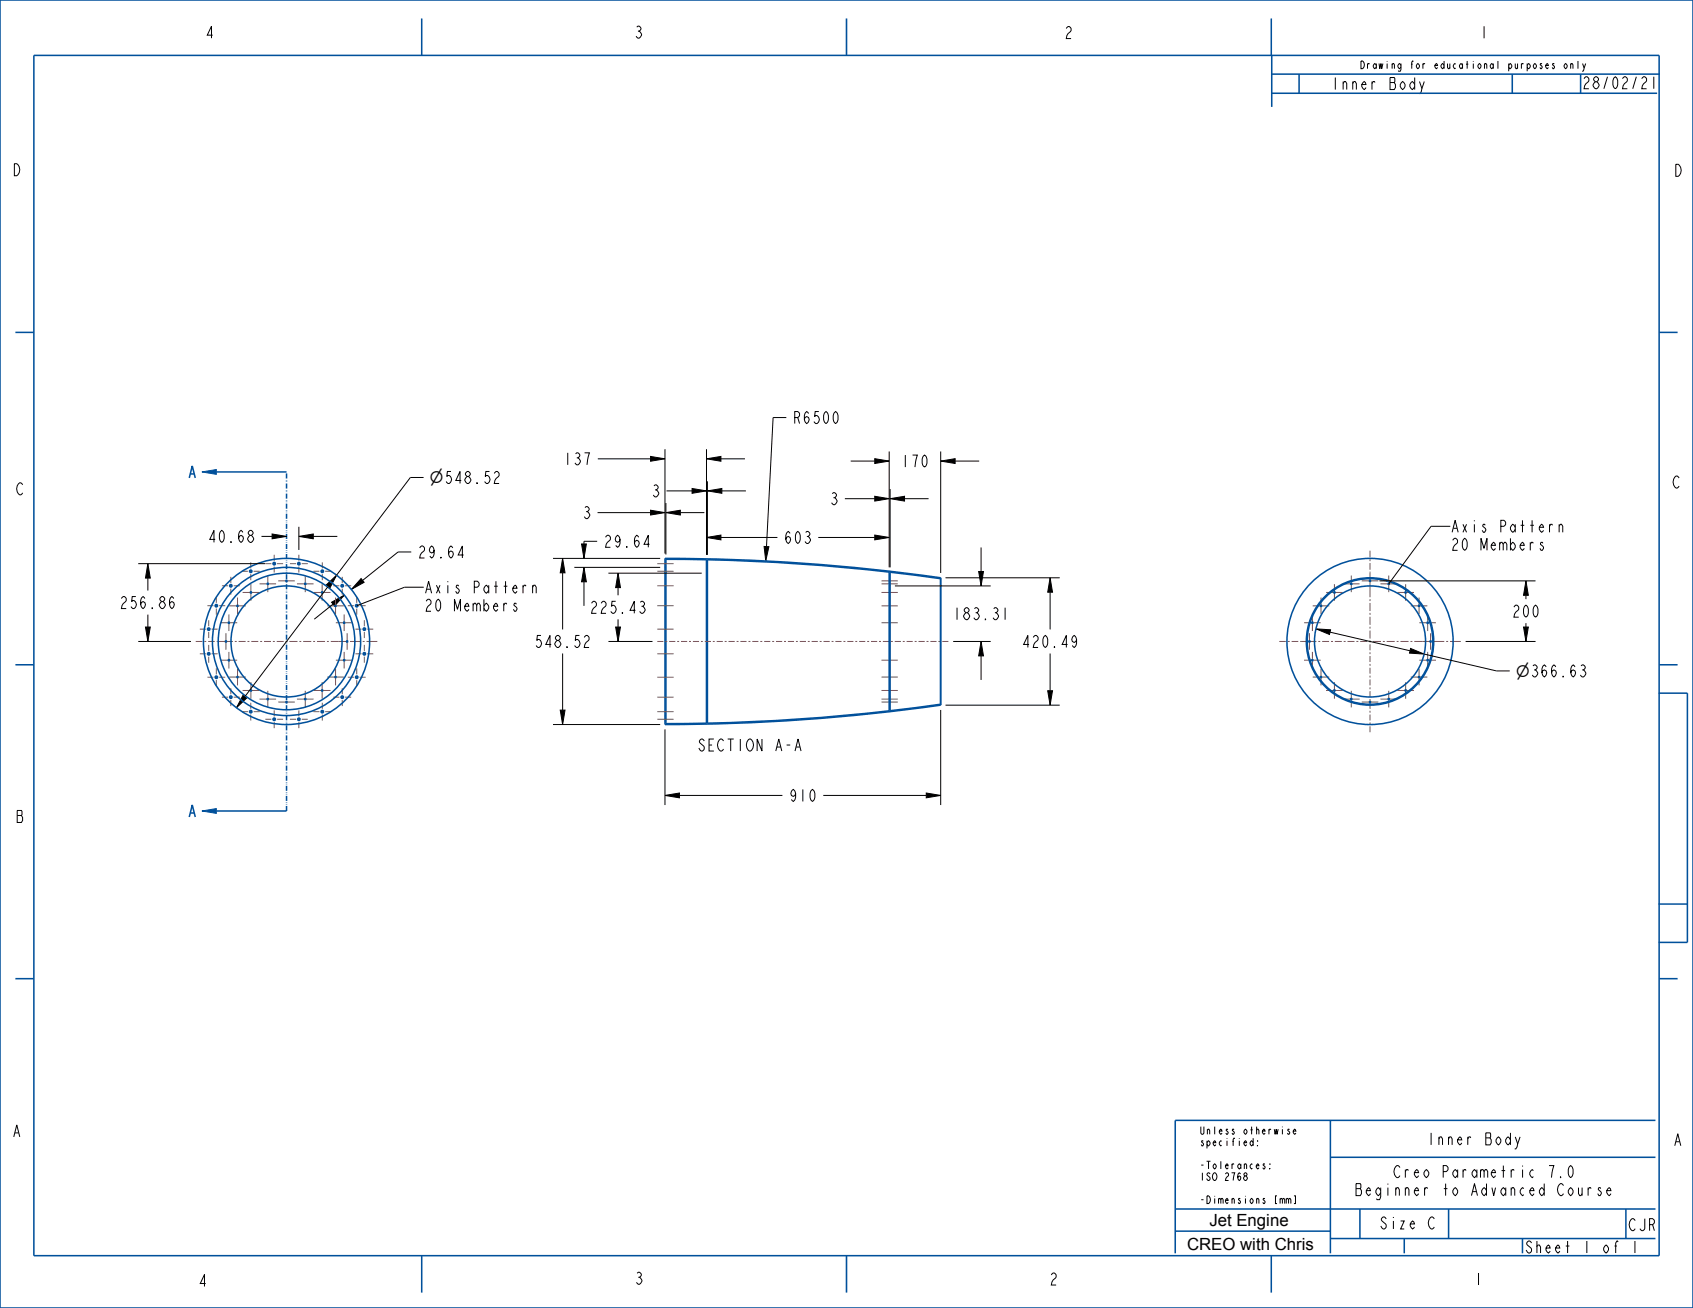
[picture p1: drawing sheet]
<svg xmlns="http://www.w3.org/2000/svg" width="559mm" height="432mm" viewBox="0 0 559 432" stroke-linecap="round" stroke-linejoin="round" font-family="sans-serif">
<path d="M66.6 267.7l4.8-.8v1.6z" fill="#00509b"/>
<path d="M66.6 267.7l4.8-.8v1.6z" fill="none" stroke="#00509b" stroke-width=".33"/>
<path d="M62.5 269.7l1-4 1 4M62.9 268.4h1.2" fill="none" stroke="#00509b" stroke-width=".51"/>
<path d="M66.6 155.8l4.8-.8v1.6z" fill="#00509b"/>
<path d="M66.6 155.8l4.8-.8v1.6z" fill="none" stroke="#00509b" stroke-width=".33"/>
<g fill="none" stroke="#00509b" stroke-width=".51">
<path d="M0 0h558.8v431.8h-558.8zM11.2 18.3h536.4v396.2h-536.4zM139.2 6.1v12.2M279.4 6.1v12.2M419.6 6.1v12.2M419.8 18.2v17.1M419.8 30.8h127.2M419.8 24.5h128.1M428.8 24.5v6.3M499.1 24.5v6.3M5.1 109.7h6.1M547.6 109.7h6.1"/>
<path d="M62.5 157.8l1-4 1 4M62.9 156.5h1.2M71.4 155.8h23.2M219.5 187.3h.3M219.8 184.6l13.4 .2v53.9l-13.4 .2zM233.2 189.2h.3M233.5 184.8a649.7 649.7 0 0 1 60 4.1v45.8a649.7 649.7 0 0 1-60 4zM293.5 193.4h.3M293.5 192h.3M293.5 191.6h.3M310.4 191l-16.6-2.1v45.7l16.6-2.1M310.4 191v41.5"/>
<path d="M310.5 190.7a650 650 0 0 0-91-6.4v54.9a650 650 0 0 0 91-6.4M310.5 190.7l-.1 .3M310.5 190.7v42.1M5.1 219.5h6.1M547.6 219.5h6.1M219.5 236.2h.3M233.2 234.3h.3M293.5 232h.3M293.5 231.6h.3M293.5 230.1h.3M310.4 232.5l.1 .3M547.5 228.8h9.4v82.3h-9.4"/>
<path d="M71.4 267.7h23.2M547.5 298.4h9.4M5.1 323.1h6.1M547.6 323.1h6.1M439.1 369.9v43.8M546.4 369.9h-158.5v43.8M387.9 399.1h158.5M439.1 382h107.3M448.9 399.1v9.8M478.1 399.1v9.8M536.7 399.1v9.8M139.2 414.5v12.2"/>
<path d="M279.4 414.5v12.2M387.9 406.4h51.2M419.6 414.5v12.2M439.1 408.9h107.3M463.5 408.9v4.8"/>
<circle cx="71.4" cy="200" r=".4"/>
<circle cx="76.2" cy="193.4" r=".4"/>
<circle cx="82.8" cy="188.6" r=".4"/>
<circle cx="82.8" cy="195.6" r=".2"/>
<circle cx="88.4" cy="192.7" r=".2"/>
<circle cx="90.5" cy="186.1" r=".4"/>
<circle cx="94.6" cy="191.8" r=".2"/>
<circle cx="98.6" cy="186.1" r=".4"/>
<circle cx="100.8" cy="192.7" r=".2"/>
<circle cx="106.3" cy="195.6" r=".2"/>
<circle cx="106.4" cy="188.6" r=".4"/>
<circle cx="113" cy="193.4" r=".4"/>
<circle cx="117.7" cy="200" r=".4"/>
<circle cx="440.4" cy="195.6" r=".2"/>
<circle cx="446" cy="192.7" r=".2"/>
<circle cx="452.2" cy="191.8" r=".2"/>
<circle cx="458.4" cy="192.7" r=".2"/>
<circle cx="464" cy="195.6" r=".2"/>
<circle cx="68.9" cy="207.7" r=".4"/>
<circle cx="68.9" cy="215.8" r=".4"/>
<circle cx="74.6" cy="211.8" r=".2"/>
<circle cx="75.6" cy="217.9" r=".2"/>
<circle cx="75.6" cy="205.6" r=".2"/>
<circle cx="78.4" cy="200" r=".2"/>
<circle cx="94.6" cy="211.8" r="27.4"/>
<circle cx="94.6" cy="211.8" r="24.5"/>
<circle cx="94.6" cy="211.8" r="22.5"/>
<circle cx="94.6" cy="211.8" r="18.3"/>
<circle cx="110.8" cy="200" r=".2"/>
<circle cx="113.6" cy="205.6" r=".2"/>
<circle cx="113.6" cy="217.9" r=".2"/>
<circle cx="114.6" cy="211.8" r=".2"/>
<circle cx="120.3" cy="207.7" r=".4"/>
<circle cx="120.3" cy="215.8" r=".4"/>
<circle cx="432.2" cy="211.8" r=".2"/>
<circle cx="433.2" cy="217.9" r=".2"/>
<circle cx="433.2" cy="205.6" r=".2"/>
<circle cx="436" cy="200" r=".2"/>
<circle cx="452.2" cy="211.8" r="27.4"/>
<circle cx="452.2" cy="211.8" r="18.3"/>
<circle cx="452.2" cy="211.8" r="21"/>
<circle cx="452.2" cy="211.8" r="20.7"/>
<circle cx="468.4" cy="200" r=".2"/>
<circle cx="471.2" cy="217.9" r=".2"/>
<circle cx="471.2" cy="205.6" r=".2"/>
<circle cx="472.2" cy="211.8" r=".2"/>
<circle cx="71.4" cy="223.6" r=".4"/>
<circle cx="76.2" cy="230.2" r=".4"/>
<circle cx="78.4" cy="223.5" r=".2"/>
<circle cx="82.8" cy="234.9" r=".4"/>
<circle cx="82.8" cy="227.9" r=".2"/>
<circle cx="88.4" cy="230.8" r=".2"/>
<circle cx="90.5" cy="237.4" r=".4"/>
<circle cx="94.6" cy="231.8" r=".2"/>
<circle cx="98.6" cy="237.4" r=".4"/>
<circle cx="100.8" cy="230.8" r=".2"/>
<circle cx="106.3" cy="227.9" r=".2"/>
<circle cx="106.4" cy="234.9" r=".4"/>
<circle cx="110.8" cy="223.5" r=".2"/>
<circle cx="113" cy="230.2" r=".4"/>
<circle cx="117.7" cy="223.6" r=".4"/>
<circle cx="436" cy="223.5" r=".2"/>
<circle cx="440.4" cy="227.9" r=".2"/>
<circle cx="446" cy="230.8" r=".2"/>
<circle cx="452.2" cy="231.8" r=".2"/>
<circle cx="458.4" cy="230.8" r=".2"/>
<circle cx="464" cy="227.9" r=".2"/>
<circle cx="468.4" cy="223.5" r=".2"/>
</g>
<path d="M94.6 267.7v-111.9" fill="none" stroke="#00509b" stroke-width=".51" stroke-dasharray="1.7 .5 .2 .3 .2 .5" stroke-linecap="butt"/>
<g fill="none" stroke="#000" stroke-width=".33">
<path d="M523.4 21l-.5 1.5M259.5 137.8h-4.3l-2.2 42.6M139.8 157.6h-4.4l-24.3 32.3M197.3 151.5h17.4M214.7 150.7l4.8 .8-4.8 .8zM219.5 148.3v34.4M233.2 151.5l4.8-.8v1.6zM233.2 148.3v34.9M233.5 158.9v24.3M238 151.5h7.9M280.8 152.2h7.9M288.7 151.4l4.8 .8-4.8 .8z"/>
<path d="M293.5 149v38.3M310.5 152.2l4.8-.8v1.6zM310.5 149v40.2M315.3 152.2h7.9M86.3 177.1h3.5M89.8 176.3l4.8 .8-4.8 .8zM98.6 177.1l4.8-.8v1.6zM98.6 173.9v7.6M103.4 177.1h7.9M192 179.6h1.5l-.8 4.7zM197.1 178.7h-4.4v.9M197.2 169.2h17.5"/>
<path d="M214.7 168.4l4.8 .8-4.8 .8zM219.8 169.2l4.8-.8v1.6zM219.8 166.1v16.9M220 162.1h8.4M224.6 169.2h7.9M228.4 161.3l4.8 .8-4.8 .8zM233.2 177.4l4.8-.8v1.6zM233.5 162.1l4.8-.8v1.6zM238 177.4h18.6M238.3 162.1h7.9M270.1 177.4h18.6M278.9 164.6h9.8"/>
<path d="M288.7 163.8l4.8 .8-4.8 .8zM288.7 176.6l4.8 .8-4.8 .8zM293.8 164.6l4.8-.8v1.6zM293.8 161.5v25.8M298.6 164.6h7.9M478.7 173.7h-6.3l-14 19M45.6 186.1h41.9M48.8 186.1l.8 4.7h-1.6zM48.8 190.8v4.2M107.6 193.2l3.5-3.3-2.2 4.3zM108.2 193.7l-27.3 36.1M109.4 198.8l4.3-2.3-3.3 3.6z"/>
<path d="M109.9 199.4l-6.2 5M119.2 191l1 1.2-4.2 2.4zM135.7 182.2h-4.3l-11.7 9.4M139.9 193.9h-6.4l-15.8 6.1M182.5 184.3h35.4M185.7 184.3l.8 4.8h-1.6zM185.7 189.1v18.7M189.6 187.3h28.3M192.7 187.3l.8 4.8h-1.5zM192.7 192.1v7.9M200.8 189.2h30.8M204 189.2l.8 4.8h-1.6z"/>
<path d="M204 194v2.5M219.6 184.3l-.1 .2M230.3 184.4l-.3 .3M240.7 184.7l-.3 .3M251 185.1l-.2 .3M252.2 180.4l1.6 .1-1.1 4.7zM261.2 185.7l-.3 .3M271.2 186.4l-.3 .3M281.1 187.3l-.3 .2M290.8 188.3l-.3 .2M295.4 193.4h31.6M300.4 189.4l-.3 .3"/>
<path d="M309.9 190.6l-.3 .3M312.1 190.7h37.7M323 188.7h1.6l-.8 4.7zM323.8 180.7v8M346.6 190.7l.8 4.8h-1.6zM346.6 195.5v12.3M455.3 191.8h51.5M503.7 191.8l.8 4.7h-1.6zM503.7 196.5v1.3M45.6 211.8h17.4M48 207h1.6l-.8 4.8zM48.8 202.9v4.1"/>
<path d="M185.7 215.7v18.7M200.8 211.8h14.6M203.2 207h1.6l-.8 4.8zM204 204.5v2.5M314.6 211.8h12.4M323.8 211.8l.8 4.7h-1.6zM323.8 216.5v8M346.6 215.7v12.3M434.3 207.6l4.9 .3-.4 1.6zM439 208.7l26.4 6.1M465.6 214.1l4.5 1.8-4.9-.3zM470.1 215.9l23.8 5.6h4.4"/>
<path d="M483.8 211.8h23M502.9 207h1.6l-.8 4.8zM503.7 205.7v1.3M80.3 229.4l1.3 .9-3.6 3.4zM182.5 239.2h35.4M184.9 234.4h1.6l-.8 4.8zM219.8 237.8l-.3 .3M229.5 238.8l-.3 .3M233.5 234.8l-.3 .3M240.5 238.5l-.3 .4M251.7 238.1l-.3 .3M263.1 237.4l-.3 .3"/>
<path d="M274.7 236.5l-.3 .4M286.5 235.4l-.3 .4M298.6 234l-.3 .4M310.5 234.4v31.4M312.1 232.8h37.7M345.8 228h1.6l-.8 4.8zM219.5 240.8v25M219.5 262.6l4.8-.8v1.6zM224.3 262.6h33.9M271.7 262.6h34M305.7 261.8l4.8 .8-4.8 .8z"/>
</g>
<g fill="#000">
<path d="M214.7 150.7l4.8 .8-4.8 .8zM233.2 151.5l4.8-.8v1.6zM288.7 151.4l4.8 .8-4.8 .8zM310.5 152.2l4.8-.8v1.6zM89.8 176.3l4.8 .8-4.8 .8zM98.6 177.1l4.8-.8v1.6zM214.7 168.4l4.8 .8-4.8 .8zM219.8 169.2l4.8-.8v1.6zM228.4 161.3l4.8 .8-4.8 .8zM233.2 177.4l4.8-.8v1.6zM233.5 162.1l4.8-.8v1.6zM288.7 163.8l4.8 .8-4.8 .8z"/>
<path d="M288.7 176.6l4.8 .8-4.8 .8zM293.8 164.6l4.8-.8v1.6zM48.8 186.1l.8 4.7h-1.6zM107.6 193.2l3.5-3.3-2.2 4.3zM109.4 198.8l4.3-2.3-3.3 3.6zM119.2 191l1 1.2-4.2 2.4zM185.7 184.3l.8 4.8h-1.6zM192.7 187.3l.8 4.8h-1.5zM192 179.6h1.5l-.8 4.7zM204 189.2l.8 4.8h-1.6zM252.2 180.4l1.6 .1-1.1 4.7zM323 188.7h1.6l-.8 4.7z"/>
<path d="M346.6 190.7l.8 4.8h-1.6zM503.7 191.8l.8 4.7h-1.6zM48 207h1.6l-.8 4.8zM203.2 207h1.6l-.8 4.8zM323.8 211.8l.8 4.7h-1.6zM434.3 207.6l4.9 .3-.4 1.6zM465.6 214.1l4.5 1.8-4.9-.3zM502.9 207h1.6l-.8 4.8zM80.3 229.4l1.3 .9-3.6 3.4zM184.9 234.4h1.6l-.8 4.8zM345.8 228h1.6l-.8 4.8zM219.5 262.6l4.8-.8v1.6z"/>
<path d="M305.7 261.8l4.8 .8-4.8 .8z"/>
</g>
<g fill="none" stroke="#785055" stroke-width=".33">
<path d="M68.5 200h2M71.1 200h.6M71.4 197v2M71.4 199.6v.7M72.4 200h1.9M73.2 193.4h2M75.9 193.4h.6M76.2 190.4v2M76.2 193.1v.6M76.2 194.3v2M77.1 193.4h2M78.4 197.3v5.4"/>
<path d="M79.8 188.6h2M80.1 195.6h5.5M82.5 188.6h.6M82.8 185.7v1.9M82.8 188.3v.6M82.8 189.5v2M82.8 192.8v5.5M83.7 188.6h2M85.7 192.7h5.4M87.6 186.1h2M88.4 190v5.5M90.2 186.1h.6"/>
<path d="M90.5 183.1v2M90.5 185.8v.6M90.5 187v2M91.5 186.1h1.9M91.8 191.8h5.5M95.7 186.1h2M98 192.7h5.5M98.3 186.1h.7M98.6 183.1v2M98.6 185.8v.6M98.6 187v2M99.6 186.1h2"/>
<path d="M100.8 190v5.5M103.4 188.6h2M103.6 195.6h5.5M106.1 188.6h.6M106.3 192.8v5.5M106.4 185.7v1.9M106.4 188.3v.6M106.4 189.5v2M107.3 188.6h2M110 193.4h2M110.8 197.3v5.4M112.6 193.4h.7"/>
<path d="M113 190.4v2M113 193.1v.6M113 194.3v2M113.9 193.4h2M114.8 200h2M117.4 200h.7M117.7 197v2M117.7 199.6v.7M118.7 200h2M217 200h5.3M217 193.4h5.3M217 188.6h5.3"/>
<path d="M217 186.1h5.3M291 195.6h5.3M291 192.7h5.3M291 191.8h5.3M436 197.3v5.4M437.7 195.6h5.5M440.4 192.8v5.5M443.3 192.7h5.5M446 190v5.5M449.5 191.8h5.4M452.2 181.8v2.2M452.2 184.6v.7"/>
<path d="M452.2 185.9v2.2M452.2 188.7v8.5M452.2 197.8v.6M452.2 199.1v2.6M455.6 192.7h5.5M458.4 190v5.5M461.2 195.6h5.5M464 192.8v5.5M468.4 197.3v5.4M64.6 211.8h2.2M65.9 215.8h2M65.9 207.7h2"/>
<path d="M67.4 211.8h.7M68.6 215.8h.6M68.6 207.7h.6M68.7 211.8h2.2M68.9 204.8v1.9M68.9 207.4v.6M68.9 208.6v2M68.9 212.9v2M68.9 215.5v.6M68.9 216.8v2M69.8 215.8h2M69.8 207.7h2"/>
<path d="M71.4 200.9v2M71.5 211.8h5.4M72.8 217.9h5.5M72.8 205.6h5.5M74.6 209v5.5M75.6 202.8v5.5M75.6 215.2v5.5M75.7 200h5.4M77.5 211.8h.6M78.8 211.8h2.3M81.7 211.8h.6M83 211.8h2.2"/>
<path d="M85.9 211.8h.6M87.1 211.8h2.3M90.1 211.8h.6M91.3 211.8h2.3M94.3 211.8h.6M95.5 211.8h2.7M98.8 211.8h.6M100.1 211.8h2.6M103.4 211.8h.6M104.6 211.8h2.7M107.9 211.8h.6M108 200h5.5"/>
<path d="M109.2 211.8h5.7M110.9 217.9h5.4M110.9 205.6h5.4M113.6 202.8v5.5M113.6 215.2v5.5M114.6 209v5.5M115.5 211.8h3.6M117.3 215.8h2M117.3 207.7h2M117.7 200.9v2M119.7 211.8h.6M119.9 215.8h.7"/>
<path d="M119.9 207.7h.7M120.3 204.8v1.9M120.3 207.4v.6M120.3 208.6v2M120.3 212.9v2M120.3 215.5v.6M120.3 216.8v2M121 211.8h3.5M121.2 215.8h2M121.2 207.7h2M217 215.8h5.3M217 211.8h2"/>
<path d="M217 207.7h5.3M219.6 211.8h.6M220.9 211.8h2M223.5 211.8h.7M224.8 211.8h2M227.4 211.8h.7M228.7 211.8h2M231.4 211.8h.6M232.6 211.8h2M235.3 211.8h.6M236.5 211.8h2.1M239.2 211.8h.6"/>
<path d="M240.5 211.8h2M243.1 211.8h.7M244.4 211.8h2M247 211.8h.7M248.3 211.8h2M251 211.8h.6M252.2 211.8h2M254.9 211.8h.6M256.1 211.8h2.1M258.8 211.8h.6M260.1 211.8h2M262.7 211.8h.6"/>
<path d="M264 211.8h2M266.6 211.8h.7M267.9 211.8h2M270.6 211.8h.6M271.8 211.8h2M274.5 211.8h.6M275.7 211.8h2.1M278.4 211.8h.6M279.7 211.8h2M282.3 211.8h.6M283.6 211.8h2M286.2 211.8h.7"/>
<path d="M287.5 211.8h2M290.1 211.8h.7M291 217.9h5.3M291 205.6h5.3M291 200h5.3M291.4 211.8h2M294.1 211.8h.6M295.3 211.8h2.1M298 211.8h.6M299.3 211.8h2M301.9 211.8h.6M303.2 211.8h2"/>
<path d="M305.8 211.8h.7M307.1 211.8h2M309.7 211.8h.7M311 211.8h2M422.2 211.8h2.2M425.1 211.8h.6M426.3 211.8h2.2M429.1 211.8h5.4M430.4 217.9h5.5M430.4 205.6h5.5M432.2 209v5.5M433.2 202.8v5.5"/>
<path d="M433.2 215.2v5.5M433.3 200h5.5M435.1 211.8h.7M436.4 211.8h2.3M439.3 211.8h.6M440.6 211.8h2.3M443.5 211.8h.6M444.8 211.8h2.3M447.7 211.8h.6M449 211.8h2.3M451.9 211.8h.6M452.2 202.3v.7"/>
<path d="M452.2 203.6v2.7M452.2 206.9v.6M452.2 208.2v2.6M452.2 211.4v.7M452.2 212.7v2M452.2 215.3v.6M452.2 216.6v1.9M452.2 219.2v.6M453.1 211.8h2.7M456.4 211.8h.7M457.7 211.8h2.7M461 211.8h.6"/>
<path d="M462.3 211.8h2.6M465.5 211.8h.7M465.6 200h5.5M466.8 211.8h5.7M468.5 217.9h5.5M468.5 205.6h5.5M471.2 202.8v5.5M471.2 215.2v5.5M472.2 209v5.5M473.1 211.8h3.6M477.3 211.8h.7M478.6 211.8h3.6"/>
<path d="M68.5 223.6h2M71.1 223.6h.6M71.4 220.6v2M71.4 223.3v.6M71.4 224.5v2M72.4 223.6h1.9M73.2 230.2h2M75.7 223.5h5.4M75.9 230.2h.6M76.2 227.2v2M76.2 229.8v.7M76.2 231.1v2"/>
<path d="M77.1 230.2h2M78.4 220.8v5.5M79.8 234.9h2M80.1 227.9h5.5M82.5 234.9h.6M82.8 232v2M82.8 234.6v.6M82.8 235.9v2M82.8 225.2v5.5M83.7 234.9h2M85.7 230.8h5.4M87.6 237.4h2"/>
<path d="M88.4 228v5.5M90.2 237.4h.6M90.5 234.5v2M90.5 237.1v.7M90.5 238.4v2M91.5 237.4h1.9M91.8 231.8h5.5M95.7 237.4h2M98 230.8h5.5M98.3 237.4h.7M98.6 234.5v2M98.6 237.1v.7"/>
<path d="M98.6 238.4v2M99.6 237.4h2M100.8 228v5.5M103.4 234.9h2M103.6 227.9h5.5M106.1 234.9h.6M106.3 225.2v5.5M106.4 232v2M106.4 234.6v.6M106.4 235.9v2M107.3 234.9h2M108 223.5h5.5"/>
<path d="M110 230.2h2M110.8 220.8v5.5M112.6 230.2h.7M113 227.2v2M113 229.8v.7M113 231.1v2M113.9 230.2h2M114.8 223.6h2M117.4 223.6h.7M117.7 220.6v2M117.7 223.3v.6M117.7 224.5v2"/>
<path d="M118.7 223.6h2M217 237.4h5.3M217 234.9h5.3M217 230.2h5.3M217 223.6h5.3M291 231.8h5.3M291 230.8h5.3M291 227.9h5.3M291 223.5h5.3M433.3 223.5h5.5M436 220.8v5.5M437.7 227.9h5.5"/>
<path d="M440.4 225.2v5.5M443.3 230.8h5.5M446 228v5.5M449.5 231.8h5.4M452.2 220.4v2M452.2 223v.7M452.2 224.3v2M452.2 226.9v.6M452.2 228.2v1.9M452.2 230.8v.6M452.2 232v2M452.2 234.6v.7"/>
<path d="M452.2 235.9v2M452.2 238.5v.6M452.2 239.8v1.9M455.6 230.8h5.5M458.4 228v5.5M461.2 227.9h5.5M464 225.2v5.5M465.6 223.5h5.5M468.4 220.8v5.5"/>
</g>
<g font-size="5.5">
<text x="141.8" y="159.6">⌀548.52</text>
<text x="141.8" y="159.6">⌀</text>
<text x="500.3" y="223.5">⌀366.63</text>
<text x="500.3" y="223.5">⌀</text>
<text x="399.2" y="404.6">Jet Engine</text>
<text x="391.8" y="412.6">CREO with Chris</text>
</g>
<g font-size="5.2">
<text x="67.6" y="12.6">4</text>
<text x="209.2" y="12.6">3</text>
<text x="351.1" y="12.7">2</text>
<text x="488.2" y="12.6">1</text>
<text x="439.2" y="29.6">Inner Body</text>
<text x="3.9" y="58">D</text>
<text x="552.3" y="58.2">D</text>
<text x="261.5" y="139.8">R6500</text>
<text x="185.8" y="153.5">137</text>
<text x="297.2" y="154.2">170</text>
<text x="551.8" y="161.1">C</text>
<text x="5.1" y="163.4">C</text>
<text x="214.8" y="164">3</text>
<text x="273.7" y="166.6">3</text>
<text x="192.1" y="171.2">3</text>
<text x="68.4" y="179.1">40.68</text>
<text x="258.6" y="179.4">603</text>
<text x="478.7" y="175.7">Axis Pattern</text>
<text x="137.7" y="184.2">29.64</text>
<text x="199.1" y="180.7">29.64</text>
<text x="478.7" y="181.7">20 Members</text>
<text x="139.9" y="195.8">Axis Pattern</text>
<text x="39.3" y="200.9">256.86</text>
<text x="139.9" y="201.8">20 Members</text>
<text x="194.5" y="202.5">225.43</text>
<text x="498.9" y="203.7">200</text>
<text x="314.3" y="204.6">183.31</text>
<text x="176.2" y="213.7">548.52</text>
<text x="337.1" y="213.7">420.49</text>
<text x="230.7" y="247.9">SECTION A-A</text>
<text x="260.2" y="264.6">910</text>
<text x="5.1" y="271.5">B</text>
<text x="3.9" y="375.3">A</text>
<text x="470.8" y="378">Inner Body</text>
<text x="552.2" y="378.2">A</text>
<text x="460.4" y="388.8">Creo Parametric 7.0</text>
<text x="448.1" y="394.7">Beginner to Advanced Course</text>
<text x="455.2" y="405.7">Size C</text>
<text x="537.3" y="406.3">CJR</text>
<text x="65.3" y="424.7">4</text>
<text x="209.3" y="424">3</text>
<text x="346.2" y="424.2">2</text>
<text x="486.4" y="424.2">1</text>
</g>
<g font-size="5.2" fill="#00509b">
<text x="522" y="29.3">28/02/21</text>
<text x="503.1" y="413.7">Sheet 1 of 1</text>
</g>
<g font-size="3.3">
<text x="448.7" y="22.7">Drawing for educational purposes only</text>
<text x="395.8" y="374.5">Unless otherwise</text>
<text x="395.8" y="378.3">specified:</text>
<text x="395.8" y="385.9">-Tolerances:</text>
<text x="395.8" y="389.7">ISO 2768</text>
<text x="395.8" y="397.3">-Dimensions [mm]</text>
</g>
</svg>
